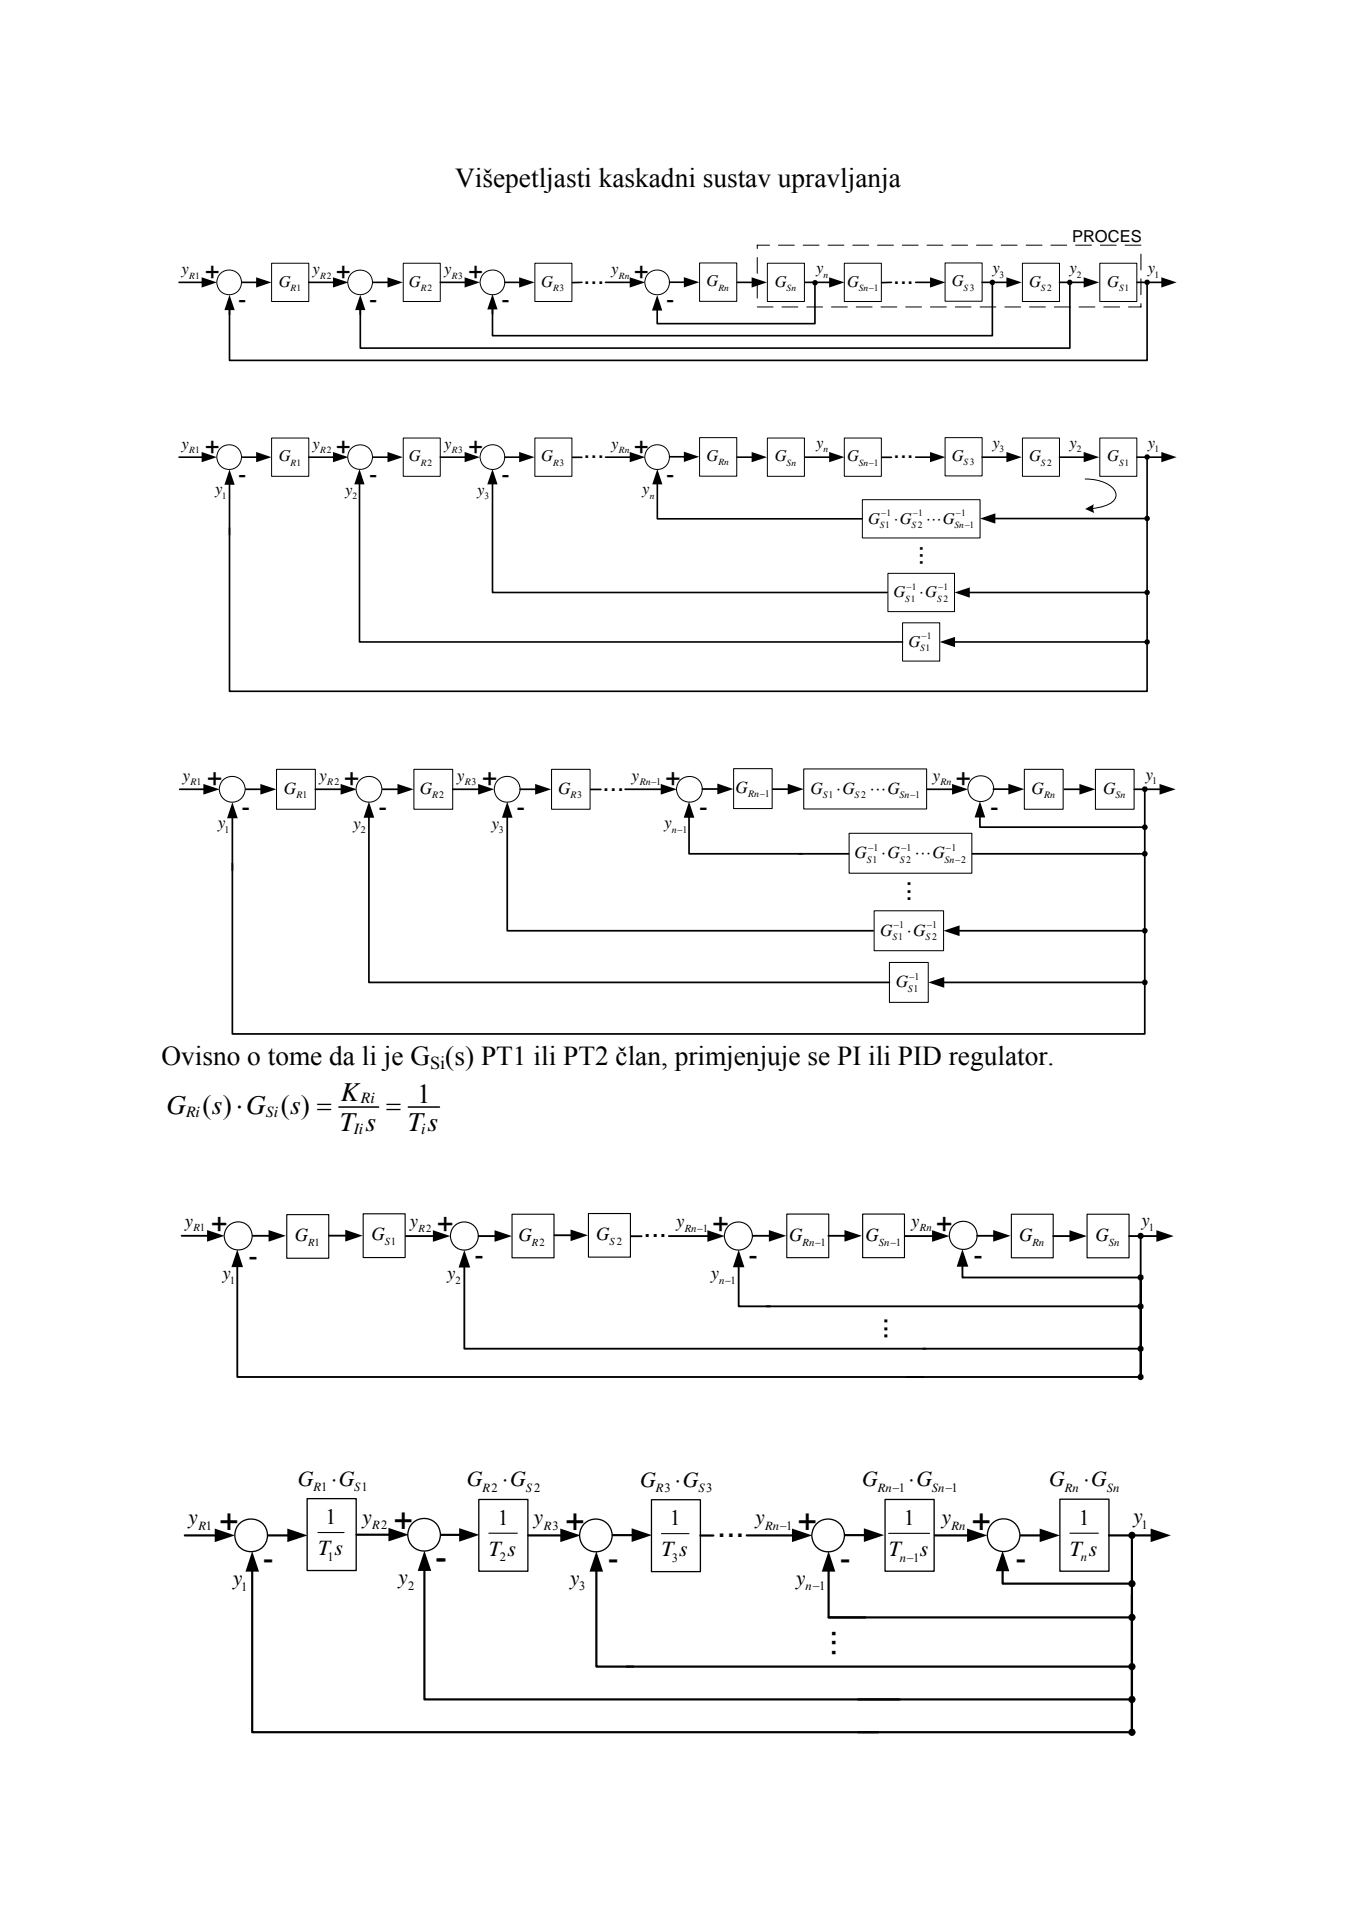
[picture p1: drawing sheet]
<svg xmlns="http://www.w3.org/2000/svg" width="210mm" height="297mm" viewBox="0 0 210 297" stroke-linecap="round" stroke-linejoin="round" font-family="sans-serif">
<path d="M37.4 43.7h2.5" fill="none" stroke="#000" stroke-width=".26"/>
<path d="M39.7 42.9l2.3 .8-2.3 .8z" fill="#000"/>
<path d="M42.1 40.8h5.7v5.9h-5.7z" fill-rule="evenodd" fill="#fff" stroke="#000" stroke-width=".15"/>
<path d="M47.8 43.7h4" fill="none" stroke="#000" stroke-width=".26"/>
<path d="M51.6 42.9l2.4 .8-2.4 .8z" fill="#000"/>
<circle cx="35.5" cy="43.7" r="1.92" fill="#fff" stroke="#000" stroke-width=".15"/>
<path d="M27.7 43.7h3.7M35.5 47.8v.9" fill="none" stroke="#000" stroke-width=".26"/>
<path d="M31.2 42.9l2.4 .8-2.4 .8zM35.5 45.7l.8 2.3h-1.5z" fill="#000"/>
<circle cx="55.8" cy="43.7" r="1.91" fill="#fff" stroke="#000" stroke-width=".15"/>
<path d="M55.8 47.8v.9M90.1 43.7l-1.5 .1M93.8 43.7h3.9" fill="none" stroke="#000" stroke-width=".26"/>
<path d="M55.8 45.7l.8 2.3h-1.6zM97.5 42.9l2.4 .8-2.4 .8z" fill="#000"/>
<circle cx="101.8" cy="43.7" r="1.92" fill="#fff" stroke="#000" stroke-width=".15"/>
<path d="M57.8 43.7h2.4" fill="none" stroke="#000" stroke-width=".26"/>
<path d="M60 42.9l2.4 .8-2.4 .8z" fill="#000"/>
<path d="M62.4 40.8h5.8v5.9h-5.8z" fill-rule="evenodd" fill="#fff" stroke="#000" stroke-width=".15"/>
<path d="M68.2 43.7h3.9" fill="none" stroke="#000" stroke-width=".26"/>
<path d="M71.9 42.9l2.4 .8-2.4 .8z" fill="#000"/>
<circle cx="76.3" cy="43.7" r="1.91" fill="#fff" stroke="#000" stroke-width=".15"/>
<path d="M78.2 43.7h2.4" fill="none" stroke="#000" stroke-width=".26"/>
<path d="M80.4 42.9l2.4 .8-2.4 .8z" fill="#000"/>
<path d="M82.8 40.8h5.8v5.9h-5.8z" fill-rule="evenodd" fill="#fff" stroke="#000" stroke-width=".15"/>
<path d="M103.7 43.7h2.4" fill="none" stroke="#000" stroke-width=".26"/>
<path d="M105.9 42.9l2.4 .8-2.4 .8z" fill="#000"/>
<path d="M108.3 40.7h5.8v6h-5.8z" fill-rule="evenodd" fill="#fff" stroke="#000" stroke-width=".15"/>
<path d="M114.2 43.7h2.4" fill="none" stroke="#000" stroke-width=".26"/>
<path d="M116.4 42.9l2.4 .8-2.4 .8z" fill="#000"/>
<path d="M118.8 40.8h5.8v5.9h-5.8z" fill-rule="evenodd" fill="#fff" stroke="#000" stroke-width=".15"/>
<path d="M124.7 43.7h3.9" fill="none" stroke="#000" stroke-width=".26"/>
<path d="M128.4 42.9l2.4 .8-2.4 .8z" fill="#000"/>
<path d="M130.7 40.8h5.8v5.9h-5.8z" fill-rule="evenodd" fill="#fff" stroke="#000" stroke-width=".15"/>
<path d="M138 43.7l-1.5 .1M141.8 43.7h2.4" fill="none" stroke="#000" stroke-width=".26"/>
<path d="M144 42.9l2.4 .8-2.4 .8z" fill="#000"/>
<path d="M158.3 40.8h5.8v5.9h-5.8z" fill-rule="evenodd" fill="#fff" stroke="#000" stroke-width=".15"/>
<path d="M164.1 43.7h3.9" fill="none" stroke="#000" stroke-width=".26"/>
<path d="M167.8 42.9l2.4 .8-2.4 .8z" fill="#000"/>
<path d="M170.3 40.8h5.7v5.9h-5.7z" fill-rule="evenodd" fill="#fff" stroke="#000" stroke-width=".15"/>
<path d="M126.2 43.8v6.3h-24.4v-2.2M165.7 43.7v10.2h-109.9v-7.1M176.1 43.7h3.9M177.6 43.7v12.1h-142.1v-8.4" fill="none" stroke="#000" stroke-width=".26"/>
<g fill="#000">
<path d="M101.8 45.7l.8 2.4h-1.6zM179.8 42.9l2.4 .8-2.4 .8z"/>
<circle cx="126.2" cy="43.8" r=".41"/>
<circle cx="165.7" cy="43.7" r=".43"/>
<circle cx="177.6" cy="43.7" r=".42"/>
</g>
<path d="M146.3 40.7h5.8v6h-5.8z" fill-rule="evenodd" fill="#fff" stroke="#000" stroke-width=".15"/>
<path d="M76.3 47.8v.8M152.1 43.7h4M153.7 43.7v8.3h-77.4v-5.8M37.4 70.8h2.5" fill="none" stroke="#000" stroke-width=".26"/>
<g fill="#000">
<path d="M76.3 45.6l.7 2.3h-1.5zM155.9 42.9l2.3 .8-2.3 .8zM39.7 70l2.3 .8-2.3 .8z"/>
<circle cx="153.7" cy="43.7" r=".42"/>
</g>
<g fill="none" stroke="#000" stroke-width=".15">
<path d="M117.3 39.9v2.4M119.2 38h-1.9v.5M120.5 38h2.5M124.4 38h2.4M128.2 38h2.5M132.1 38h2.4M135.9 38h2.4M139.7 38h2.5M143.6 38h2.4M147.4 38h2.4M151.2 38h2.5M155 38h2.5"/>
<path d="M158.9 38h2.5M162.7 38h2.5M166.6 38h2.4M170.4 38h2.4M174.2 38h2.5M176.7 39.3v2.5M117.3 47.5h2.4M117.3 43.7v2.5M121.1 47.5h2.4M124.9 47.5h2.5M128.8 47.5h2.4M132.6 47.5h2.4"/>
<path d="M136.4 47.5h2.5M140.3 47.5h2.4M144.1 47.5h2.4M147.9 47.5h2.5M151.8 47.5h2.4M155.6 47.5h2.5M159.4 47.5h2.5M163.3 47.5h2.4M167.1 47.5h2.4M170.9 47.5h2.5M176.7 47v.5h-1.9M176.7 43.2v2.4"/>
</g>
<path d="M42.1 67.8h5.7v6h-5.7z" fill-rule="evenodd" fill="#fff" stroke="#000" stroke-width=".15"/>
<path d="M47.8 70.8h4" fill="none" stroke="#000" stroke-width=".26"/>
<path d="M51.6 70l2.4 .8-2.4 .8z" fill="#000"/>
<circle cx="35.5" cy="70.8" r="1.92" fill="#fff" stroke="#000" stroke-width=".15"/>
<path d="M27.7 70.8h3.7M35.5 74.9v7.9" fill="none" stroke="#000" stroke-width=".26"/>
<path d="M31.2 70l2.4 .8-2.4 .8zM35.5 72.7l.8 2.4h-1.5z" fill="#000"/>
<circle cx="55.8" cy="70.8" r="1.91" fill="#fff" stroke="#000" stroke-width=".15"/>
<path d="M88.6 70.8h1.5M93.8 70.8h3.9" fill="none" stroke="#000" stroke-width=".26"/>
<path d="M97.5 70l2.4 .8-2.4 .8z" fill="#000"/>
<circle cx="101.8" cy="70.8" r="1.92" fill="#fff" stroke="#000" stroke-width=".15"/>
<path d="M57.8 70.8h2.4" fill="none" stroke="#000" stroke-width=".26"/>
<path d="M60 70l2.4 .8-2.4 .8z" fill="#000"/>
<path d="M62.4 67.8h5.8v6h-5.8z" fill-rule="evenodd" fill="#fff" stroke="#000" stroke-width=".15"/>
<path d="M68.2 70.8h3.9" fill="none" stroke="#000" stroke-width=".26"/>
<path d="M71.9 70l2.4 .8-2.4 .8z" fill="#000"/>
<circle cx="76.3" cy="70.8" r="1.91" fill="#fff" stroke="#000" stroke-width=".15"/>
<path d="M78.2 70.8h2.4" fill="none" stroke="#000" stroke-width=".26"/>
<path d="M80.4 70l2.4 .8-2.4 .8z" fill="#000"/>
<path d="M82.8 67.8h5.8v6h-5.8z" fill-rule="evenodd" fill="#fff" stroke="#000" stroke-width=".15"/>
<path d="M103.7 70.7h2.4" fill="none" stroke="#000" stroke-width=".26"/>
<path d="M105.9 70l2.4 .7-2.4 .8z" fill="#000"/>
<path d="M108.3 67.8h5.8v5.9h-5.8z" fill-rule="evenodd" fill="#fff" stroke="#000" stroke-width=".15"/>
<path d="M114.2 70.8h2.4" fill="none" stroke="#000" stroke-width=".26"/>
<path d="M116.4 70l2.4 .8-2.4 .8z" fill="#000"/>
<path d="M118.8 67.8h5.8v6h-5.8z" fill-rule="evenodd" fill="#fff" stroke="#000" stroke-width=".15"/>
<path d="M124.7 70.8h3.9" fill="none" stroke="#000" stroke-width=".26"/>
<path d="M128.4 70l2.4 .8-2.4 .8z" fill="#000"/>
<path d="M130.7 67.8h5.8v6h-5.8z" fill-rule="evenodd" fill="#fff" stroke="#000" stroke-width=".15"/>
<path d="M136.5 70.8h1.5M141.8 70.8h2.4" fill="none" stroke="#000" stroke-width=".26"/>
<path d="M144 70l2.4 .8-2.4 .8z" fill="#000"/>
<path d="M158.3 67.8h5.8v6h-5.8z" fill-rule="evenodd" fill="#fff" stroke="#000" stroke-width=".15"/>
<path d="M164.1 70.8h3.9" fill="none" stroke="#000" stroke-width=".26"/>
<path d="M167.8 70l2.4 .8-2.4 .8z" fill="#000"/>
<path d="M170.3 67.8h5.7v6h-5.7z" fill-rule="evenodd" fill="#fff" stroke="#000" stroke-width=".15"/>
<path d="M176.1 70.8h3.9M177.6 70.8v36.3h-142.1v-25.4" fill="none" stroke="#000" stroke-width=".26"/>
<g fill="#000">
<path d="M179.8 70l2.4 .8-2.4 .8z"/>
<circle cx="177.7" cy="70.8" r=".42"/>
</g>
<path d="M146.3 67.8h5.8v5.9h-5.8z" fill-rule="evenodd" fill="#fff" stroke="#000" stroke-width=".15"/>
<path d="M152.1 70.8h4" fill="none" stroke="#000" stroke-width=".26"/>
<path d="M155.9 70l2.3 .8-2.3 .8z" fill="#000"/>
<path d="M133.5 77.4h18.3v5.9h-18.3z" fill-rule="evenodd" fill="#fff" stroke="#000" stroke-width=".15"/>
<path d="M101.8 74.8v5.5h31.6M153.9 80.3h23.7" fill="none" stroke="#000" stroke-width=".26"/>
<g fill="#000">
<path d="M101.8 72.6l.8 2.4h-1.6zM151.8 80.3l2.3-.8v1.6z"/>
<path d="M177.3 80a.44 .44 0 0 1 .8 0 .44 .44 0 0 1-.4 .7 .44 .44 0 0 1-.5-.6z" fill-rule="evenodd"/>
</g>
<path d="M137.5 88.8h10.3v5.9h-10.3z" fill-rule="evenodd" fill="#fff" stroke="#000" stroke-width=".15"/>
<path d="M76.3 74.8v17h61.1M150 91.8h27.6" fill="none" stroke="#000" stroke-width=".26"/>
<g fill="#000">
<path d="M76.3 72.6l.7 2.4h-1.5zM147.8 91.8l2.4-.8v1.6z"/>
<circle cx="177.6" cy="91.8" r=".43"/>
</g>
<path d="M139.8 96.5h5.7v5.9h-5.7z" fill-rule="evenodd" fill="#fff" stroke="#000" stroke-width=".15"/>
<path d="M55.7 74.8v24.6h84.1M147.7 99.4h29.9" fill="none" stroke="#000" stroke-width=".26"/>
<g fill="#000">
<path d="M55.7 72.6l.8 2.4h-1.6zM145.5 99.4l2.4-.8v1.6zM40.3 121.4l2.5 .8-2.5 .9z"/>
<path d="M168 78.8l1.4-.7a1.57 1.57 0 0 0 .1 1.4z" fill-rule="evenodd"/>
<circle cx="177.6" cy="99.4" r=".42"/>
</g>
<path d="M168 74.2a6 6 0 0 1 4.4 1.5 1.33 1.33 0 0 1-.2 2.1l-.7 .4-1 .3-1.4 .3" fill="none" stroke="#000" stroke-width=".15"/>
<path d="M38 122.2h2.5" fill="none" stroke="#000" stroke-width=".27"/>
<path d="M42.8 119.1h6v6.2h-6z" fill-rule="evenodd" fill="#fff" stroke="#000" stroke-width=".16"/>
<path d="M48.8 122.2h4.2" fill="none" stroke="#000" stroke-width=".27"/>
<path d="M52.7 121.4l2.5 .8-2.5 .9z" fill="#000"/>
<circle cx="36" cy="122.2" r="2" fill="#fff" stroke="#000" stroke-width=".16"/>
<path d="M27.8 122.2h3.9M36 126.5v8.3" fill="none" stroke="#000" stroke-width=".27"/>
<path d="M31.5 121.4l2.5 .8-2.5 .9zM36 124.2l.8 2.5h-1.6z" fill="#000"/>
<circle cx="57.1" cy="122.2" r="2" fill="#fff" stroke="#000" stroke-width=".16"/>
<path d="M91.4 122.3h1.6M96.8 122.2h5.8" fill="none" stroke="#000" stroke-width=".27"/>
<path d="M102.3 121.4l2.5 .8-2.5 .9z" fill="#000"/>
<circle cx="106.8" cy="122.2" r="1.99" fill="#fff" stroke="#000" stroke-width=".16"/>
<path d="M59.2 122.2h2.5" fill="none" stroke="#000" stroke-width=".27"/>
<path d="M61.6 121.4l2.5 .8-2.5 .9z" fill="#000"/>
<path d="M64.1 119.1h6v6.2h-6z" fill-rule="evenodd" fill="#fff" stroke="#000" stroke-width=".16"/>
<path d="M70.1 122.2h4.2" fill="none" stroke="#000" stroke-width=".27"/>
<path d="M74 121.4l2.5 .8-2.5 .9z" fill="#000"/>
<circle cx="78.5" cy="122.2" r="2" fill="#fff" stroke="#000" stroke-width=".16"/>
<path d="M80.5 122.2h2.6" fill="none" stroke="#000" stroke-width=".27"/>
<path d="M82.9 121.4l2.4 .8-2.4 .9z" fill="#000"/>
<path d="M85.4 119.1h6v6.2h-6z" fill-rule="evenodd" fill="#fff" stroke="#000" stroke-width=".16"/>
<path d="M108.8 122.2h2.5" fill="none" stroke="#000" stroke-width=".27"/>
<path d="M111.1 121.3l2.5 .9-2.5 .8z" fill="#000"/>
<g fill="#fff" stroke="#000" stroke-width=".16">
<path d="M113.6 119h6v6.2h-6z" fill-rule="evenodd"/>
<path d="M158.6 119.1h6v6.2h-6z" fill-rule="evenodd"/>
</g>
<path d="M164.8 122.2h2.5" fill="none" stroke="#000" stroke-width=".27"/>
<path d="M167.2 121.4l2.4 .8-2.4 .9z" fill="#000"/>
<path d="M169.6 119.1h6v6.2h-6z" fill-rule="evenodd" fill="#fff" stroke="#000" stroke-width=".16"/>
<path d="M106.7 126.4v5.8h17.5M151.7 126.4v1.7h25.6M175.6 122.2h4.1M177.3 122.2v37.9h-141.3v-26.4" fill="none" stroke="#000" stroke-width=".27"/>
<g fill="#000">
<path d="M106.7 124.2l.8 2.4h-1.6zM151.7 124.1l.9 2.5h-1.7zM179.6 121.4l2.5 .8-2.5 .9z"/>
<circle cx="177.3" cy="122.2" r=".44"/>
<circle cx="177.3" cy="128.1" r=".45"/>
</g>
<path d="M135.4 141.1h10.7v6.1h-10.7z" fill-rule="evenodd" fill="#fff" stroke="#000" stroke-width=".16"/>
<path d="M78.5 126.4v17.7h56.7M148.4 144.1h28.9" fill="none" stroke="#000" stroke-width=".27"/>
<g fill="#000">
<path d="M78.5 124.2l.9 2.4h-1.7zM146.1 144.1l2.5-.8v1.7z"/>
<path d="M177 143.8a.44 .44 0 0 1 .7 .1 .44 .44 0 0 1-.2 .6 .44 .44 0 0 1-.6-.1v-.5z" fill-rule="evenodd"/>
</g>
<path d="M137.7 149.1h6v6.1h-6z" fill-rule="evenodd" fill="#fff" stroke="#000" stroke-width=".16"/>
<path d="M57.1 126.4v25.7h80.6M146 152.1h31.3" fill="none" stroke="#000" stroke-width=".27"/>
<g fill="#000">
<path d="M57.1 124.2l.9 2.4h-1.7zM143.7 152.1l2.5-.8v1.7z"/>
<circle cx="177.3" cy="152.2" r=".45"/>
</g>
<circle cx="151.9" cy="122.1" r="2" fill="#fff" stroke="#000" stroke-width=".16"/>
<path d="M143.5 122.2h4.1M153.8 122.2h2.6" fill="none" stroke="#000" stroke-width=".27"/>
<path d="M147.4 121.4l2.5 .8-2.5 .9zM156.1 121.4l2.5 .8-2.5 .8z" fill="#000"/>
<path d="M124.5 119.1h19v6.2h-19z" fill-rule="evenodd" fill="#fff" stroke="#000" stroke-width=".16"/>
<path d="M119.7 122.2h2.5M123.7 132.2h53.6" fill="none" stroke="#000" stroke-width=".27"/>
<g fill="#000">
<path d="M122 121.4l2.5 .8-2.5 .8z"/>
<circle cx="177.3" cy="132.2" r=".43"/>
</g>
<path d="M131.5 129.1h19v6.1h-19z" fill-rule="evenodd" fill="#fff" stroke="#000" stroke-width=".16"/>
<path d="M52.5 171.4h6.1M63.2 171.4h4.9" fill="none" stroke="#000" stroke-width=".23"/>
<path d="M39.1 191.4h2.7" fill="none" stroke="#000" stroke-width=".29"/>
<path d="M41.6 190.5l2.7 .9-2.7 .9z" fill="#000"/>
<circle cx="36.9" cy="191.4" r="2.17" fill="#fff" stroke="#000" stroke-width=".17"/>
<path d="M28.1 191.4h4.2M97.6 191.5h1.8M103.6 191.4h6.2" fill="none" stroke="#000" stroke-width=".29"/>
<path d="M32.1 190.5l2.7 .9-2.7 .9zM109.5 190.5l2.7 .9-2.7 .9z" fill="#000"/>
<circle cx="114.3" cy="191.4" r="2.18" fill="#fff" stroke="#000" stroke-width=".17"/>
<path d="M62.8 191.4h4.4" fill="none" stroke="#000" stroke-width=".29"/>
<path d="M67 190.5l2.7 .9-2.7 .9z" fill="#000"/>
<circle cx="71.9" cy="191.4" r="2.18" fill="#fff" stroke="#000" stroke-width=".17"/>
<path d="M74.1 191.4h2.7" fill="none" stroke="#000" stroke-width=".29"/>
<path d="M76.6 190.5l2.7 .9-2.7 .9z" fill="#000"/>
<path d="M79.3 188h6.5v6.8h-6.5z" fill-rule="evenodd" fill="#fff" stroke="#000" stroke-width=".17"/>
<path d="M116.5 191.4h2.8" fill="none" stroke="#000" stroke-width=".29"/>
<path d="M119.1 190.5l2.7 .9-2.7 .9z" fill="#000"/>
<path d="M156.6 188h6.5v6.8h-6.5z" fill-rule="evenodd" fill="#fff" stroke="#000" stroke-width=".17"/>
<path d="M163.1 191.4h2.7" fill="none" stroke="#000" stroke-width=".29"/>
<path d="M165.6 190.5l2.7 .9-2.7 .9z" fill="#000"/>
<path d="M168.3 188h6.5v6.8h-6.5z" fill-rule="evenodd" fill="#fff" stroke="#000" stroke-width=".17"/>
<path d="M36.7 196v17.3h106.4M71.9 196.1v12.8h71.5M114.4 196v6.3h4.9M149 195.9v1.9h27.6M174.8 191.4h4.5M176.6 191.4v21.9v-15.3M140.4 213.3h36.2M143 208.9h33.6" fill="none" stroke="#000" stroke-width=".29"/>
<g fill="#000">
<path d="M36.7 193.5l.9 2.7h-1.8zM71.9 193.6l.9 2.7h-1.8zM114.4 193.5l.9 2.8h-1.8zM149 193.5l.9 2.7h-1.8zM179.1 190.5l2.7 .9-2.7 .9z"/>
<circle cx="176.6" cy="197.8" r=".49"/>
<circle cx="176.6" cy="191.4" r=".48"/>
<circle cx="176.6" cy="213.3" r=".48"/>
<circle cx="176.6" cy="208.9" r=".49"/>
</g>
<circle cx="149.1" cy="191.3" r="2.17" fill="#fff" stroke="#000" stroke-width=".17"/>
<path d="M140.1 191.4h4.5M151.3 191.4h2.7M118.7 202.3h57.9" fill="none" stroke="#000" stroke-width=".29"/>
<g fill="#000">
<path d="M144.3 190.5l2.7 .9-2.7 .9zM153.8 190.5l2.7 .9-2.7 .9z"/>
<circle cx="176.6" cy="202.3" r=".49"/>
</g>
<path d="M121.8 188h6.5v6.8h-6.5z" fill-rule="evenodd" fill="#fff" stroke="#000" stroke-width=".17"/>
<path d="M128.3 191.4h2.7" fill="none" stroke="#000" stroke-width=".29"/>
<path d="M130.8 190.5l2.7 .9-2.7 .9z" fill="#000"/>
<path d="M133.6 188h6.5v6.8h-6.5z" fill-rule="evenodd" fill="#fff" stroke="#000" stroke-width=".17"/>
<path d="M85.9 191.3h2.7" fill="none" stroke="#000" stroke-width=".29"/>
<path d="M88.3 190.4l2.7 .9-2.7 .9z" fill="#000"/>
<g fill="#fff" stroke="#000" stroke-width=".17">
<path d="M91.1 187.9h6.5v6.8h-6.5z" fill-rule="evenodd"/>
<path d="M44.4 188.1h6.5v6.8h-6.5z" fill-rule="evenodd"/>
</g>
<path d="M51 191.4h2.7" fill="none" stroke="#000" stroke-width=".29"/>
<path d="M53.5 190.5l2.7 .9-2.7 .9z" fill="#000"/>
<path d="M56.2 188h6.5v6.8h-6.5z" fill-rule="evenodd" fill="#fff" stroke="#000" stroke-width=".17"/>
<circle cx="38.9" cy="237.8" r="2.55" fill="#fff" stroke="#000" stroke-width=".2"/>
<path d="M28.6 237.8h4.9M108.5 237.8h2M115.6 237.8h7.3" fill="none" stroke="#000" stroke-width=".34"/>
<path d="M33.3 236.7l3.1 1.1-3.1 1zM122.6 236.7l3.2 1.1-3.2 1z" fill="#000"/>
<circle cx="128.2" cy="237.8" r="2.54" fill="#fff" stroke="#000" stroke-width=".2"/>
<path d="M130.8 237.7h3.2M171.7 237.8h6.7M175.3 237.8v30.5v-21.3M39.1 243.1v25.2h96.9M97 258.1h78.3M128.3 243.2v7.3h5.7M155.3 243.1v2.2h20M132.9 263.2h42.4" fill="none" stroke="#000" stroke-width=".34"/>
<g fill="#000">
<path d="M133.8 236.7l3.1 1-3.1 1.1zM178.2 236.7l3.1 1.1-3.1 1zM39.1 240.2l1 3.2h-2.1zM128.3 240.2l1 3.2h-2zM155.3 240.2l1 3.1h-2.1z"/>
<circle cx="175.3" cy="237.8" r=".54"/>
<circle cx="175.3" cy="245.3" r=".56"/>
<circle cx="175.3" cy="258.1" r=".57"/>
<circle cx="175.3" cy="263.2" r=".56"/>
</g>
<path d="M164.1 232.2h7.6v11.1h-7.6z" fill="none" stroke="#000" stroke-width=".2"/>
<path d="M165.7 237.4h4.4" fill="none" stroke="#000" stroke-width=".17"/>
<circle cx="155.4" cy="237.8" r="2.54" fill="#fff" stroke="#000" stroke-width=".2"/>
<path d="M81.8 237.8h5.2M144.8 237.8h5.2M158.1 237.8h3.2M128.3 250.5h47" fill="none" stroke="#000" stroke-width=".34"/>
<g fill="#000">
<path d="M86.8 236.7l3.1 1.1-3.1 1zM149.8 236.7l3.1 1.1-3.1 1zM161 236.7l3.1 1.1-3.1 1z"/>
<circle cx="175.3" cy="250.5" r=".56"/>
</g>
<path d="M100.9 232.3h7.6v11.1h-7.6zM137.1 232.2h7.6v11.1h-7.6z" fill="none" stroke="#000" stroke-width=".2"/>
<path d="M102.4 237.5h4.3M137.6 237.5h6.4" fill="none" stroke="#000" stroke-width=".17"/>
<circle cx="92.3" cy="237.8" r="2.54" fill="#fff" stroke="#000" stroke-width=".2"/>
<path d="M55.2 237.7h5.2M68.2 237.7h3.1M94.9 237.7h3.2M92.4 243.2v14.9h5.6" fill="none" stroke="#000" stroke-width=".34"/>
<path d="M60.2 236.6l3.1 1.1-3.1 1zM71.1 236.7l3.1 1-3.1 1.1zM97.8 236.7l3.1 1-3.1 1.1zM92.4 240.2l1 3.2h-2.1z" fill="#000"/>
<path d="M74.1 232.2h7.6v11.1h-7.6z" fill="none" stroke="#000" stroke-width=".2"/>
<path d="M75.7 237.4h4.4" fill="none" stroke="#000" stroke-width=".17"/>
<circle cx="65.7" cy="237.7" r="2.53" fill="#fff" stroke="#000" stroke-width=".2"/>
<path d="M41.6 237.8h3.2M65.7 243v20.2h73.6M132.9 268.3h42.4" fill="none" stroke="#000" stroke-width=".34"/>
<g fill="#000">
<path d="M44.5 236.7l3.1 1.1-3.1 1zM65.7 240.2l1.1 3.1h-2.1z"/>
<circle cx="175.3" cy="268.3" r=".56"/>
</g>
<path d="M47.6 232.1h7.6v11.1h-7.6z" fill="none" stroke="#000" stroke-width=".2"/>
<path d="M49.2 237.3h4.1" fill="none" stroke="#000" stroke-width=".17"/>
<g font-size="5.1">
<text x="34" y="237.1">+</text>
<text x="61" y="237">+</text>
<text x="87.6" y="237.1">+</text>
<text x="111.1" y="238.1">...</text>
<text x="123.5" y="237.1">+</text>
<text x="150.5" y="237.2">+</text>
<text x="40.7" y="243.1">-</text>
<text x="67.4" y="243">-</text>
<text x="94.1" y="243.1">-</text>
<text x="130.1" y="243.1">-</text>
<text x="157.2" y="243.1">-</text>
<text x="128.9" y="252.3" transform="rotate(90 128.9 252.3)">...</text>
</g>
<g font-size="4.4">
<text x="32.7" y="190.8">+</text>
<text x="67.7" y="190.8">+</text>
<text x="99.7" y="191.6">...</text>
<text x="110.3" y="190.8">+</text>
<text x="145" y="190.8">+</text>
<text x="38.5" y="196">-</text>
<text x="73.5" y="196">-</text>
<text x="115.9" y="196">-</text>
<text x="150.7" y="195.9">-</text>
<text x="137" y="203.9" transform="rotate(90 137 203.9)">...</text>
</g>
<g font-size="4.2">
<text x="70.5" y="28.9">Višepetljasti kaskadni sustav upravljanja</text>
<text x="25" y="165">Ovisno o tome da li je G (s) PT1 ili PT2 član, primjenjuje se PI ili PID regulator.</text>
<text x="25.8" y="172.5">G ( )⋅G ( ) =</text>
<text x="32.8" y="172.5">s</text>
<text x="44.9" y="172.5">s</text>
<text x="52.8" y="170.4">K</text>
<text x="59.8" y="172.5">=</text>
<text x="64.6" y="170.9">1</text>
<text x="52.6" y="175.2">T s</text>
<text x="63.1" y="175.2">Ts</text>
</g>
<g font-size="4">
<text x="32.1" y="121.7">+</text>
<text x="53.3" y="121.7">+</text>
<text x="74.7" y="121.7">+</text>
<text x="93.3" y="122.4">...</text>
<text x="103" y="121.7">+</text>
<text x="148" y="121.7">+</text>
<text x="37.4" y="126.4">-</text>
<text x="58.6" y="126.4">-</text>
<text x="80" y="126.4">-</text>
<text x="108.2" y="126.4">-</text>
<text x="153.3" y="126.3">-</text>
<text x="140.6" y="136.4" transform="rotate(90 140.6 136.4)">...</text>
</g>
<g font-size="3.8">
<text x="31.8" y="43.2">+</text>
<text x="36.9" y="47.8">-</text>
<text x="52.1" y="43.2">+</text>
<text x="57.2" y="47.7">-</text>
<text x="72.5" y="43.2">+</text>
<text x="77.7" y="47.7">-</text>
<text x="90.4" y="43.9">...</text>
<text x="98.2" y="43.2">+</text>
<text x="103.2" y="47.7">-</text>
<text x="138.3" y="43.9">...</text>
<text x="31.8" y="70.3">+</text>
<text x="52.1" y="70.3">+</text>
<text x="72.5" y="70.3">+</text>
<text x="90.4" y="71">...</text>
<text x="98.2" y="70.3">+</text>
<text x="138.3" y="71">...</text>
<text x="36.9" y="74.8">-</text>
<text x="57.2" y="74.8">-</text>
<text x="77.7" y="74.8">-</text>
<text x="103.2" y="74.8">-</text>
<text x="142.5" y="84.4" transform="rotate(90 142.5 84.4)">...</text>
</g>
<g font-size="3.4">
<text x="46.1" y="230.1">G</text>
<text x="51.3" y="230.1">⋅G</text>
<text x="72.3" y="230.2">G</text>
<text x="77.8" y="230.2">⋅G</text>
<text x="99.1" y="230.2">G</text>
<text x="104.6" y="230.2">⋅G</text>
<text x="133.5" y="230.2">G</text>
<text x="140.8" y="230.2">⋅G</text>
<text x="162.5" y="230.1">G</text>
<text x="167.8" y="230.1">⋅G</text>
<text x="29.1" y="236.1">y</text>
<text x="50.4" y="236.1">1</text>
<text x="56.1" y="236">y</text>
<text x="77.1" y="236.2">1</text>
<text x="82.6" y="236.1">y</text>
<text x="103.7" y="236.2">1</text>
<text x="116.9" y="236.1">y</text>
<text x="140" y="236.2">1</text>
<text x="145.8" y="236.1">y</text>
<text x="167" y="236.2">1</text>
<text x="175.5" y="235.9">y</text>
<text x="36" y="245.5">y</text>
<text x="49.3" y="240.8">Ts</text>
<text x="61.7" y="245.3">y</text>
<text x="75.7" y="240.9">T s</text>
<text x="88.2" y="245.4">y</text>
<text x="102.4" y="241">T s</text>
<text x="123.2" y="245.4">y</text>
<text x="137.6" y="241">T</text>
<text x="142.4" y="241">s</text>
<text x="165.7" y="240.9">T s</text>
</g>
<g font-size="2.9">
<text x="28.6" y="189.9">y</text>
<text x="63.5" y="190">y</text>
<text x="104.7" y="190">y</text>
<text x="141.1" y="189.9">y</text>
<text x="176.8" y="189.8">y</text>
<text x="45.6" y="192.2">G</text>
<text x="57.6" y="192.1">G</text>
<text x="80.3" y="192.2">G</text>
<text x="92.3" y="192">G</text>
<text x="122.2" y="192.1">G</text>
<text x="134" y="192.1">G</text>
<text x="157.8" y="192.2">G</text>
<text x="169.7" y="192.2">G</text>
<text x="34.5" y="198">y</text>
<text x="69.3" y="198.1">y</text>
<text x="110.1" y="198">y</text>
</g>
<text font-size="2.8" x="66.6" y="165.5">Si</text>
<g font-size="2.7">
<text x="28.3" y="120.9">y</text>
<text x="44" y="122.9">G</text>
<text x="49.4" y="120.9">y</text>
<text x="65" y="122.9">G</text>
<text x="70.7" y="120.9">y</text>
<text x="86.4" y="122.9">G</text>
<text x="97.8" y="120.9">y</text>
<text x="113.9" y="122.8">G</text>
<text x="125.5" y="123">G</text>
<text x="129.5" y="123">⋅G</text>
<text x="134.7" y="123">⋅⋅⋅G</text>
<text x="144.4" y="120.9">y</text>
<text x="159.7" y="122.9">G</text>
<text x="170.8" y="122.9">G</text>
<text x="177.4" y="120.8">y</text>
<text x="33.7" y="128.3">y</text>
<text x="54.7" y="128.3">y</text>
<text x="76.1" y="128.3">y</text>
<text x="102.8" y="128.3">y</text>
<text x="132.3" y="132.9">G</text>
<text x="136.5" y="132.9">⋅G</text>
<text x="141.7" y="132.9">⋅⋅⋅G</text>
<text x="136.3" y="144.9">G</text>
<text x="140.5" y="144.9">⋅G</text>
<text x="138.7" y="152.9">G</text>
</g>
<g font-size="2.6">
<text x="166" y="37.4">PROCES</text>
<text x="28.1" y="42.5">y</text>
<text x="43.2" y="44.4">G</text>
<text x="48.4" y="42.5">y</text>
<text x="63.3" y="44.4">G</text>
<text x="68.8" y="42.5">y</text>
<text x="83.8" y="44.4">G</text>
<text x="94.6" y="42.5">y</text>
<text x="109.4" y="44.4">G</text>
<text x="120" y="44.4">G</text>
<text x="126.4" y="42.4">y</text>
<text x="131.2" y="44.4">G</text>
<text x="147.4" y="44.3">G</text>
<text x="153.7" y="42.4">y</text>
<text x="159.4" y="44.4">G</text>
<text x="165.6" y="42.4">y</text>
<text x="171.5" y="44.4">G</text>
<text x="177.8" y="42.4">y</text>
<text x="28.1" y="69.5">y</text>
<text x="43.2" y="71.4">G</text>
<text x="48.4" y="69.5">y</text>
<text x="63.3" y="71.4">G</text>
<text x="68.8" y="69.5">y</text>
<text x="83.8" y="71.4">G</text>
<text x="94.6" y="69.5">y</text>
<text x="109.4" y="71.4">G</text>
<text x="120" y="71.4">G</text>
<text x="126.4" y="69.4">y</text>
<text x="131.2" y="71.4">G</text>
<text x="147.4" y="71.4">G</text>
<text x="153.7" y="69.4">y</text>
<text x="159.4" y="71.4">G</text>
<text x="165.6" y="69.4">y</text>
<text x="171.5" y="71.4">G</text>
<text x="177.8" y="69.4">y</text>
<text x="33.3" y="76.6">y</text>
<text x="53.4" y="76.6">y</text>
<text x="73.9" y="76.6">y</text>
<text x="99.5" y="76.6">y</text>
<text x="140.7" y="100.1">G</text>
</g>
<g font-size="2.5">
<text x="134.5" y="81.1">G</text>
<text x="138.5" y="81.1">⋅G</text>
<text x="143.4" y="81.1">⋅⋅⋅G</text>
<text x="138.4" y="92.5">G</text>
<text x="142.4" y="92.5">⋅G</text>
</g>
<g font-size="2.4">
<text x="28.8" y="172.9">Ri</text>
<text x="41.2" y="172.9">Si</text>
<text x="55.9" y="170.9">Ri</text>
<text x="54.8" y="175.6">Ii</text>
<text x="65.2" y="175.6">i</text>
</g>
<g font-size="2">
<text x="48.6" y="230.9">R1</text>
<text x="54.9" y="230.9">S1</text>
<text x="74.7" y="231">R2</text>
<text x="81.4" y="231">S2</text>
<text x="101.6" y="231.1">R3</text>
<text x="108.1" y="231.1">S3</text>
<text x="135.9" y="231">Rn−1</text>
<text x="144.3" y="231">Sn−1</text>
<text x="164.9" y="231">Rn</text>
<text x="171.4" y="231">Sn</text>
<text x="30.7" y="237">R1</text>
<text x="57.6" y="236.9">R2</text>
<text x="84.2" y="237">R3</text>
<text x="118.5" y="237">Rn−1</text>
<text x="147.4" y="237">Rn</text>
<text x="176.8" y="236.8">1</text>
<text x="50.7" y="241.7">1</text>
<text x="77.4" y="241.8">2</text>
<text x="104.1" y="241.9">3</text>
<text x="139.3" y="241.9">n−1</text>
<text x="167.4" y="241.8">n</text>
<text x="37.3" y="246.4">1</text>
<text x="63.2" y="246.2">2</text>
<text x="89.7" y="246.3">3</text>
<text x="124.8" y="246.3">n−1</text>
</g>
<g font-size="1.7">
<text x="30" y="190.7">R1</text>
<text x="64.8" y="190.7">R2</text>
<text x="106" y="190.7">Rn−1</text>
<text x="142.5" y="190.7">Rn</text>
<text x="177.9" y="190.6">1</text>
<text x="47.7" y="193">R1</text>
<text x="59.6" y="192.8">S1</text>
<text x="82.4" y="192.9">R2</text>
<text x="94.4" y="192.8">S2</text>
<text x="124.3" y="192.9">Rn−1</text>
<text x="136.1" y="192.9">Sn−1</text>
<text x="159.9" y="192.9">Rn</text>
<text x="171.7" y="192.9">Sn</text>
<text x="35.6" y="198.8">1</text>
<text x="70.5" y="198.8">2</text>
<text x="111.4" y="198.8">n−1</text>
</g>
<g font-size="1.5">
<text x="29.3" y="43.1">R1</text>
<text x="45" y="45">R1</text>
<text x="49.6" y="43.1">R2</text>
<text x="65.2" y="45">R2</text>
<text x="70" y="43.1">R3</text>
<text x="85.6" y="45">R3</text>
<text x="95.8" y="43.1">Rn</text>
<text x="111.3" y="45">Rn</text>
<text x="121.8" y="45">Sn</text>
<text x="127.5" y="43">n</text>
<text x="133" y="45">Sn−1</text>
<text x="149.2" y="45">S3</text>
<text x="154.8" y="43">3</text>
<text x="161.2" y="45">S2</text>
<text x="166.8" y="43">2</text>
<text x="173.3" y="45">S1</text>
<text x="178.8" y="43">1</text>
<text x="29.3" y="70.2">R1</text>
<text x="49.6" y="70.2">R2</text>
<text x="70" y="70.2">R3</text>
<text x="95.8" y="70.2">Rn</text>
<text x="127.5" y="70">n</text>
<text x="154.8" y="70">3</text>
<text x="166.8" y="70">2</text>
<text x="178.8" y="70">1</text>
<text x="34.3" y="77.2">1</text>
<text x="45" y="72.1">R1</text>
<text x="54.6" y="77.3">2</text>
<text x="65.2" y="72.1">R2</text>
<text x="75" y="77.3">3</text>
<text x="85.6" y="72.1">R3</text>
<text x="100.6" y="77.2">n</text>
<text x="111.3" y="72.1">Rn</text>
<text x="121.8" y="72.1">Sn</text>
<text x="133" y="72.1">Sn−1</text>
<text x="149.2" y="72.1">S3</text>
<text x="161.2" y="72.1">S2</text>
<text x="173.3" y="72.1">S1</text>
<text x="136.2" y="81.8">S1</text>
<text x="136.5" y="80">−1</text>
<text x="141.2" y="81.8">S2</text>
<text x="141.3" y="80">−1</text>
<text x="147.8" y="81.8">Sn−1</text>
<text x="148" y="80">−1</text>
<text x="140.2" y="93.2">S1</text>
<text x="140.4" y="91.4">−1</text>
<text x="145.1" y="93.2">S2</text>
<text x="145.3" y="91.4">−1</text>
<text x="142.5" y="100.8">S1</text>
<text x="142.7" y="99">−1</text>
<text x="29.5" y="121.6">R1</text>
<text x="45.9" y="123.6">R1</text>
<text x="50.7" y="121.6">R2</text>
<text x="66.9" y="123.6">R2</text>
<text x="72" y="121.6">R3</text>
<text x="88.3" y="123.6">R3</text>
<text x="99.1" y="121.6">Rn−1</text>
<text x="115.8" y="123.5">Rn−1</text>
<text x="127.4" y="123.7">S1</text>
<text x="132.3" y="123.7">S2</text>
<text x="139.3" y="123.7">Sn−1</text>
<text x="145.6" y="121.6">Rn</text>
<text x="161.7" y="123.6">Rn</text>
<text x="172.7" y="123.6">Sn</text>
<text x="178.4" y="121.5">1</text>
<text x="34.8" y="129">1</text>
<text x="55.9" y="129">2</text>
<text x="77.2" y="129">3</text>
<text x="104" y="129">n−1</text>
<text x="134.4" y="131.7">−1</text>
<text x="139.5" y="131.7">−1</text>
<text x="146.5" y="131.7">−1</text>
<text x="134.2" y="133.6">S1</text>
<text x="139.3" y="133.6">S2</text>
<text x="146.3" y="133.6">Sn−2</text>
<text x="138.4" y="143.7">−1</text>
<text x="143.5" y="143.7">−1</text>
<text x="138.2" y="145.6">S1</text>
<text x="143.3" y="145.6">S2</text>
<text x="140.6" y="153.6">S1</text>
<text x="140.8" y="151.7">−1</text>
</g>
</svg>
